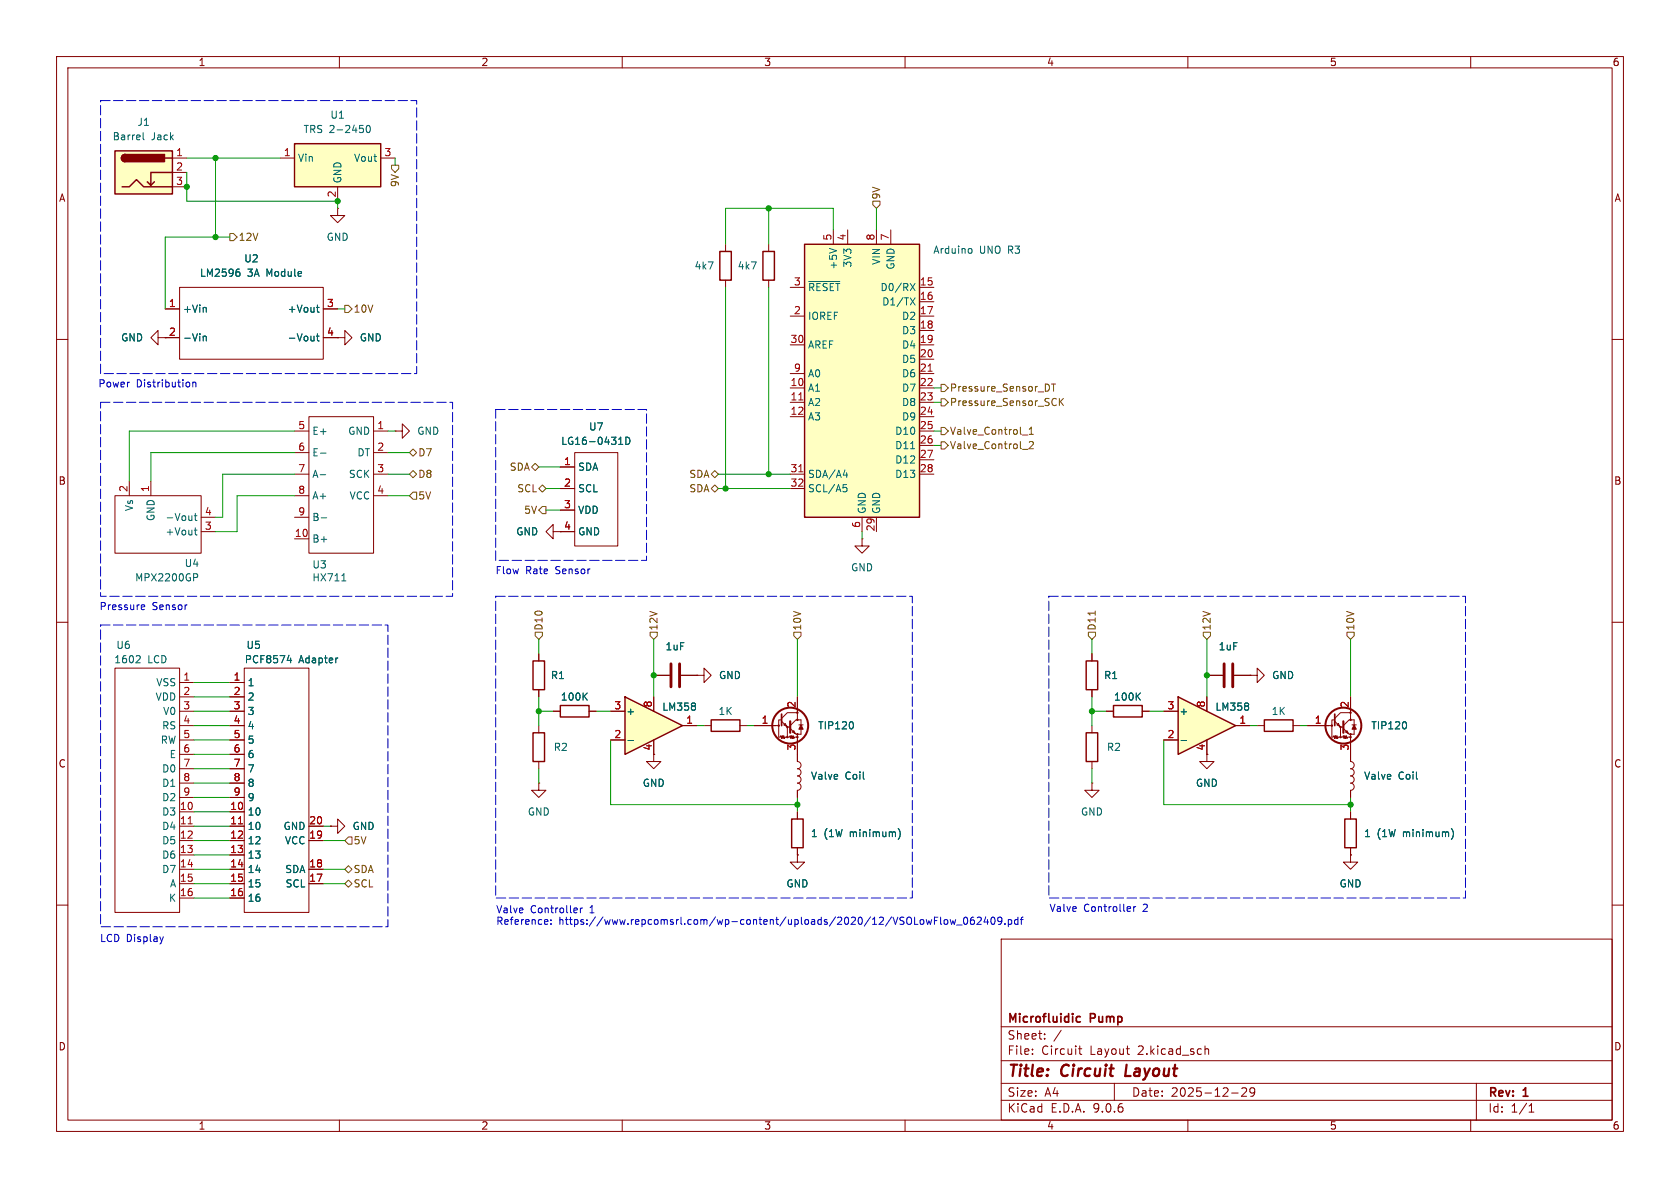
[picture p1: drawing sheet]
<svg xmlns="http://www.w3.org/2000/svg" width="297mm" height="210mm" viewBox="0 0 297 210" stroke-linecap="round" stroke-linejoin="round" font-family="sans-serif">
<g fill="none" stroke="#840000" stroke-width=".18">
<path d="M10 10h277v190h-277zM12 12h273v186h-273zM60 10v2M110 10v2M160 10v2M210 10v2M260 10v2M135.9 43.2v1.3M135.9 49.5v1.3M10 60h2M285 60h2M10 110h2"/>
<path d="M285 110h2M10 160h2M177 166h108v32h-108zM285 160h2M60 198v2M110 198v2M160 198v2M177 194.5h108M177 191.5h108M177 187.5h108M177 181.5h108M182.5 186.3v.1"/>
<path d="M182.5 185.5v.1M184.7 183.6v.1M184.7 182.8v.1M187.6 182.1l-1.3 2M190.7 185.4h.5M190.9 184.9v1.3l.3 .2M197 191.5v3M210 198v2M213 185.5l.2-.1 .4 .1 .1 .9M213 184.9v1.5M217.7 193.2h1.2M219.5 192.4l.6-.1 .2 .1 .1 .3-.9 1.1h.9"/>
<path d="M221.8 192.9l-.3 .3h-.3l-.2-.3 .1-.5 .4-.1 .2 .1a.99 .99 0 0 1-.3 1.4h-.3M260 198v2M261 191.5v6.5M270.3 196.6h.9M270.3 195.5l.4-.4v1.5"/>
</g>
<path d="M199.2 188.2l-.3 2h1" fill="none" stroke="#840000" stroke-width=".4"/>
<path d="M191 179.8l-.4-.1-.3 .1M190.3 180.5l.3 .2 .4-.1" fill="none" stroke="#840000" stroke-width=".3"/>
<path d="M134.9 44.5h2v5h-2z" fill="none" stroke="#840000" stroke-width=".25"/>
<path d="M52.1 25.4h15.2v7.6h-15.2z" fill="#ffffc2"/>
<path d="M52.1 25.4h15.2v7.6h-15.2z" fill="none" stroke="#840000" stroke-width=".25"/>
<path d="M49.5 27.9h2.6M59.7 33v2.6M67.3 27.9h2.5M27.9 59.7v-1.3l-1.2 1.3 1.2 1.3v-1.3h3.8M29.2 54.6h2.5M31.7 50.8h25.4v12.7h-25.4zM57.1 54.6h2.6M57.1 59.7h2.6M115.6 119.4h2.8M120.4 119.4h2.8" fill="none" stroke="#840000" stroke-width=".18"/>
<path d="M64.2 22.8v.5M64.9 22.2h.1a.68 .68 0 0 1 .5 .6 .68 .68 0 0 1-.5 .6 .84 .84 0 0 1-.1-1.2zM35.9 59.5l.2-.1 .3 .1 .1 .8M35.9 59.4v.9M36.3 54.3l.2 .2v.7M42.1 47.6h.2M42.2 48.1l.2 .2v.3l-.2 .2M55.9 59.4h.5M55.9 54.3h.5M56.1 53.9v1.1l.3 .2M56.1 59v1.1l.3 .2" fill="none" stroke="#006464" stroke-width=".18"/>
<path d="M118.6 117.3v4.1M120.1 117.3v4.1" fill="none" stroke="#840000" stroke-width=".51"/>
<path d="M20.3 26.7h10.2v7.6h-10.2z" fill="#ffffc2"/>
<path d="M20.3 26.7h10.2v7.6h-10.2zM21.6 33h1.3l1.2-1.2 1.3 1.2h5.1M22.1 27.3a.64 .64 0 0 0-.6 .6 .64 .64 0 0 0 .6 .7M27.3 32.1l-.6 .7M29.2 27.9h1.3M30.5 30.5h-3.8v2.3l-.7-.7M192 116.8h2.1v5.1h-2.1zM192 129.5h2.1v5.1h-2.1zM196.8 124.7h5.1v2h-5.1zM223.5 127.3h5.1v2h-5.1zM237.7 144.8h2.1v5.1h-2.1z" fill="none" stroke="#840000" stroke-width=".25"/>
<g fill="#840000" stroke="#840000" stroke-width=".25">
<path d="M21.6 27.5l.5-.2v1.3a.63 .63 0 0 1-.6-.4 .63 .63 0 0 1 .1-.7z"/>
<path d="M22.1 27.3h7v1.3h-7z"/>
</g>
<g fill="none" stroke="#840000" stroke-width=".18">
<path d="M30.5 27.9h2.5M30.5 30.5h2.5M30.5 33h2.5M20.3 118.1h11.4v43.2h-11.4zM43.2 118.1h11.4v43.2h-11.4zM193 115.6v1.2M213.4 119.4h2.8M218.2 119.4h2.8M221 119.4h1.2v-1.3l1.3 1.3-1.3 1.3v-1.3M221 119.4h.1M31.7 128.3h2.6M31.7 125.7h2.6"/>
<path d="M31.7 138.4h2.6M31.7 135.9h2.6M31.7 133.4h2.6M31.7 130.8h2.6M31.7 123.2h2.6M31.7 120.7h2.6M40.6 128.3h2.6M40.6 125.7h2.6M40.6 138.4h2.6M40.6 135.9h2.6M40.6 133.4h2.6M40.6 130.8h2.6"/>
<path d="M40.6 123.2h2.6M40.6 120.7h2.6M95.2 138.4v1.3h1.3l-1.3 1.3-1.2-1.3h1.2M95.2 138.4h.1M193 138.4v1.3h1.3l-1.3 1.3-1.2-1.3h1.2M193 138.4h.1M193 121.9v1.3M193 128.3v1.2M193 134.6v1.3M195.6 125.7h1.2M201.9 125.7h1.3M213.4 133.4v1.2h1.2l-1.2 1.3-1.3-1.3h1.3"/>
<path d="M222.2 128.3h1.3M228.6 128.3h1.3M231.1 128.3h4.2M236 127l1-1h1.8v1.3h-.3l-1 1M236 127.3h-.5v3h.2l.1-.3 .2 .6 .1-.6 .1 .6 .1-.6 .2 .6 .1-.3h.4M236 127.5l1 1h.5M236.3 128.1l.3-.2 .3 .5zM237 128.5v1.8h.4l.1-.3 .1 .6 .1-.6 .2 .6 .1-.6 .1 .6 .2-.3h.5M237.5 128.8l1 1h.3v.5M237.9 129.4l.2-.2 .3 .5zM238.8 130.3v4.3a.64 .64 0 0 1 .6 .7 .64 .64 0 0 1-.6 .6 .64 .64 0 0 1 .6 .6 .64 .64 0 0 1-.6 .7M238.8 137.2a.64 .64 0 0 1 .6 .6 .64 .64 0 0 1-.6 .6 .64 .64 0 0 1 .6 .7 .64 .64 0 0 1-.6 .6v1.3"/>
<path d="M238.8 123.2v2.7M238.8 127.3h.6v.8M239 128.1h.8M239.4 128.9v.9h-.6M31.7 156.2h2.6M31.7 153.7h2.6M31.7 148.6h2.6M31.7 146.1h2.6M31.7 158.8h2.6M31.7 151.1h2.6M31.7 143.5h2.6M31.7 141h2.6"/>
<path d="M40.6 156.2h2.6M40.6 153.7h2.6M40.6 148.6h2.6M40.6 146.1h2.6M40.6 158.8h2.6M40.6 151.1h2.6M40.6 143.5h2.6M40.6 141h2.6M54.6 156.2h2.5M54.6 153.7h2.5M54.6 148.6h2.5M54.6 146.1h2.5"/>
<path d="M58.4 146.1h1.3v-1.3l1.3 1.3-1.3 1.2v-1.2M58.4 146.1h.1M238.8 151.1v1.3h1.2l-1.2 1.3-1.3-1.3h1.3M238.8 151.1h.1M238.8 143.5v1.3M238.8 149.9v1.2"/>
<circle cx="235.5" cy="128.3" r=".13"/>
<circle cx="237" cy="128.5" r=".13"/>
<circle cx="237" cy="130.3" r=".13"/>
<circle cx="238.8" cy="130.3" r=".13"/>
<circle cx="238.8" cy="127.3" r=".13"/>
<circle cx="238.8" cy="129.8" r=".13"/>
<circle cx="238.8" cy="126" r=".13"/>
</g>
<path d="M25.3 23.4v1.1l.2 .2M24.6 115.9l.2 .2-.1 .3-.7 .8h.8M50.8 116.7h.8M51.4 116.3v.9M59.6 116.3h.1M201.1 123l.5 .8M201.6 122.5l-.7 .7M248.5 127.7l.2 .4-.2 .6M256.6 146.4a1.46 1.46 0 0 1 0 2" fill="none" stroke="#006464" stroke-width=".18"/>
<path d="M236 126.2v2.1" fill="none" stroke="#840000" stroke-width=".3"/>
<path d="M237.5 127.5v2" fill="none" stroke="#840000" stroke-width=".38"/>
<circle cx="237.5" cy="128.3" r="3.2" fill="none" stroke="#840000" stroke-width=".36"/>
<path d="M239.4 128.1l.4 .8h-.8z" fill="#840000" stroke="#840000" stroke-width=".18"/>
<path d="M216.4 117.3v4.1M217.9 117.3v4.1" fill="none" stroke="#840000" stroke-width=".51"/>
<path d="M33.3 145.6h.7M42.2 145.6h.7" fill="none" stroke="#a90000" stroke-width=".18"/>
<path d="M208.3 123.2l10.1 5.1-10.1 5.1z" fill="#ffffc2"/>
<path d="M127.3 44.5h2v5h-2zM208.3 123.2l10.1 5.1-10.1 5.1zM140 144.8h2v5.1h-2z" fill="none" stroke="#840000" stroke-width=".25"/>
<g fill="none" stroke="#840000" stroke-width=".18">
<path d="M59.7 36.8v1.3h1.3l-1.3 1.3-1.3-1.3h1.3M59.7 36.8h.1M128.3 43.2v1.3M128.3 49.5v1.3M123.2 119.4h1.3v-1.3l1.2 1.3-1.2 1.3v-1.3M123.2 119.4h.1M115.6 133.4v1.2h1.2l-1.2 1.3-1.3-1.3h1.3M133.3 128.3h4.2M138.2 127l1-1h1.8v1.3h-.3l-1 1M138.2 127.3h-.5v3h.2l.1-.3 .2 .6 .1-.6 .1 .6 .2-.6 .1 .6 .1-.3h.4M138.2 127.5l1 1h.5M138.6 128.1l.2-.2 .3 .5z"/>
<path d="M139.2 128.5v1.8h.4l.1-.3 .1 .6 .2-.6 .1 .6 .1-.6 .1 .6 .2-.3h.5M139.7 128.8l1 1h.3v.5M140.1 129.4l.2-.2 .3 .5zM141 130.3v4.3a.64 .64 0 0 1 .6 .7 .64 .64 0 0 1-.6 .6 .64 .64 0 0 1 .6 .6 .64 .64 0 0 1-.6 .7M141 137.2a.64 .64 0 0 1 .6 .6 .64 .64 0 0 1-.6 .6 .64 .64 0 0 1 .6 .7 .64 .64 0 0 1-.6 .6v1.3M141 123.2v2.7M141 127.3h.6v.8M141.2 128.1h.8M141.6 128.9v.9h-.6M205.7 125.7h2.6M205.7 130.8h2.6M213.4 123.2v2.5"/>
<path d="M213.4 130.8v2.6M218.4 128.3h2.6M141 151.1v1.3h1.2l-1.2 1.3-1.3-1.3h1.3M141 151.1h.1M141 143.5v1.3M141 149.9v1.2"/>
<circle cx="137.7" cy="128.3" r=".13"/>
<circle cx="139.2" cy="130.3" r=".13"/>
<circle cx="139.2" cy="128.5" r=".13"/>
<circle cx="141" cy="130.3" r=".13"/>
<circle cx="141" cy="127.3" r=".13"/>
<circle cx="141" cy="129.8" r=".13"/>
<circle cx="141" cy="126" r=".13"/>
</g>
<path d="M150.7 127.7l.2 .4-.2 .6M208.8 130.9h1M220.7 124.4v.3M220.7 124.9v.5M158.8 146.4a1.46 1.46 0 0 1 0 2" fill="none" stroke="#006464" stroke-width=".18"/>
<path d="M138.2 126.2v2.1" fill="none" stroke="#840000" stroke-width=".3"/>
<path d="M139.7 127.5v2" fill="none" stroke="#840000" stroke-width=".38"/>
<circle cx="139.7" cy="128.3" r="3.2" fill="none" stroke="#840000" stroke-width=".36"/>
<path d="M141.6 128.1l.4 .8h-.8z" fill="#840000" stroke="#840000" stroke-width=".18"/>
<path d="M142.2 43.2h20.4v48.2h-20.4z" fill="#ffffc2"/>
<path d="M142.2 43.2h20.4v48.2h-20.4zM94.2 116.8h2.1v5.1h-2.1z" fill="none" stroke="#840000" stroke-width=".25"/>
<g fill="none" stroke="#840000" stroke-width=".18">
<path d="M139.7 50.8h2.5M139.7 55.9h2.5M147.3 40.6v2.6M149.9 40.6v2.6M154.9 40.6v2.6M157.5 40.6v2.6M162.6 50.8h2.5M162.6 53.3h2.5M162.6 55.9h2.5M162.6 58.4h2.5M139.7 61h2.5M139.7 66h2.5"/>
<path d="M139.7 68.6h2.5M139.7 71.1h2.5M139.7 73.7h2.5M162.6 61h2.5M162.6 63.5h2.5M162.6 66h2.5M162.6 68.6h2.5M162.6 71.1h2.5M162.6 73.7h2.5M162.6 76.2h2.5M162.6 78.7h2.5M97.8 94v-1.3l-1.3 1.3 1.3 1.3v-1.3h1.3"/>
<path d="M139.7 83.8h2.5M139.7 86.4h2.5M152.4 91.4v2.6M154.9 91.4v2.6M162.6 81.3h2.5M162.6 83.8h2.5M95.2 115.6v1.2M95.2 121.9v1.3"/>
</g>
<path d="M143 49.8h5.5M146.6 43.9l1.3 .4M160.9 50.1l.9 1.3M160.9 52.6l.9 1.3M161.8 50.1l-.9 1.3M161.8 52.6l-.9 1.3M171.4 43.9l.3 .1 .1 .2v.5l-.4 .1M161 79.3h.7M149.1 85.7h.6M149.1 84h.8M149.2 86.2h.3l.2 .2v.4l-.5 .1M149.7 83.6v.8" fill="none" stroke="#006464" stroke-width=".18"/>
<path d="M141.2 70.7h.7M164.1 65.6h.7M141.2 83.4h.7" fill="none" stroke="#a90000" stroke-width=".18"/>
<path d="M110.5 123.2l10.1 5.1-10.1 5.1z" fill="#ffffc2"/>
<path d="M94.2 129.5h2.1v5.1h-2.1zM99.1 124.7h5v2h-5zM110.5 123.2l10.1 5.1-10.1 5.1zM125.7 127.3h5.1v2h-5.1z" fill="none" stroke="#840000" stroke-width=".25"/>
<g fill="none" stroke="#840000" stroke-width=".18">
<path d="M29.2 54.6h2.5M29.2 59.7h2.5M57.1 54.6h2.6M57.1 59.7h2.6M59.7 59.7h1.3v-1.3l1.2 1.3-1.2 1.3v-1.3M59.7 59.7h.1M52.1 76.2h2.5M54.6 73.7h11.4v24.1h-11.4zM66 76.2h2.6M69.8 76.2h1.3v-1.3l1.3 1.3-1.3 1.3v-1.3M69.8 76.2h.1M20.3 87.6h15.3v10.2h-15.3z"/>
<path d="M22.9 85.1v2.5M26.7 85.1v2.5M35.6 94h2.5M35.6 91.4h2.5M52.1 80h2.5M52.1 83.8h2.5M52.1 87.6h2.5M52.1 91.4h2.5M52.1 95.3h2.5M66 80h2.6M66 83.8h2.6M66 87.6h2.6"/>
<path d="M99.1 82.6h2.5M99.1 86.4h2.5M99.1 90.2h2.5M99.1 94h2.5M101.6 80h7.6v16.5h-7.6zM152.4 95.3v1.2h1.3l-1.3 1.3-1.3-1.3h1.3M152.4 95.3h.1M95.2 115.6v1.2M115.6 119.4h2.8M120.4 119.4h2.8M123.2 119.4h.1M193 115.6v1.2"/>
<path d="M213.4 119.4h2.8M218.2 119.4h2.8M221 119.4h.1M40.6 125.7h2.6M40.6 130.8h2.6M40.6 128.3h2.6M40.6 138.4h2.6M40.6 135.9h2.6M40.6 133.4h2.6M40.6 123.2h2.6M40.6 120.7h2.6M95.2 121.9v1.3"/>
<path d="M95.2 128.3v1.2M95.2 134.6v1.3M97.8 125.7h1.3M104.1 125.7h1.3M107.9 125.7h2.6M107.9 130.8h2.6M115.6 123.2v2.5M115.6 130.8v2.6M120.6 128.3h2.6M124.5 128.3h1.2M130.8 128.3h1.3M133.3 128.3h3.9"/>
<path d="M141 123.2v2.7M141 130.8v3.8M141 139.7v1.3M193 121.9v1.3M195.6 125.7h1.2M201.9 125.7h1.3M205.7 125.7h2.6M205.7 130.8h2.6M213.4 123.2v2.5M213.4 130.8v2.6M218.4 128.3h2.6M231.1 128.3h3.8"/>
<path d="M238.8 123.2v2.7M238.8 130.8v3.8M238.8 139.7v1.3M40.6 156.2h2.6M40.6 153.7h2.6M40.6 148.6h2.6M40.6 146.1h2.6M40.6 158.8h2.6M40.6 151.1h2.6M40.6 143.5h2.6M40.6 141h2.6M54.6 156.2h2.5"/>
<path d="M54.6 153.7h2.5M54.6 148.6h2.5M54.6 146.1h2.5M58.4 146.1h.1M141 151.1h.1M141 143.5v1.3M141 149.9v1.2M238.8 151.1h.1M238.8 143.5v1.3M238.8 149.9v1.2"/>
</g>
<g fill="none" stroke="#006464" stroke-width=".18">
<path d="M35.9 59.5l.2-.1 .3 .1 .1 .8M35.9 59.4v.9M36.3 54.3l.2 .2v.7M42.1 47.6h.2M42.2 48.1l.2 .2v.3l-.2 .2M55.9 59.4h.5M55.9 54.3h.5M56.1 53.9v1.1l.3 .2M56.1 59v1.1l.3 .2M109.4 78.6h.7M110.6 77.3a.64 .64 0 0 1 .8 .6 .64 .64 0 0 1-.8 .7zM34.3 91.2h.5"/>
<path d="M34.3 93.7h.5M34.5 90.7v1.1l.3 .2M34.5 93.3v1.1l.3 .2M56.6 83.9h1M56.7 80.1h.9M56.8 91.5h1M34.2 101.4h.5l.3 .3-.2 .3-.6 .1M50.8 116.7h.8M51.4 116.3v.9M59.6 116.3h.1M60.4 102.7h.8M103.3 123l.5 .8"/>
<path d="M103.8 122.5l-.7 .7M111 130.9h1M122.9 124.4v.3M122.9 124.9v.5M150.7 127.7l.2 .4-.2 .6M201.1 123l.5 .8M201.6 122.5l-.7 .7M208.8 130.9h1M220.7 124.4v.3M220.7 124.9v.5M248.5 127.7l.2 .4-.2 .6M158.8 146.4a1.46 1.46 0 0 1 0 2"/>
<path d="M256.6 146.4a1.46 1.46 0 0 1 0 2"/>
</g>
<g fill="none" stroke="#725600" stroke-width=".18">
<path d="M69.2 29.2h1.3v.6l-.7 .7-.6-.7zM154.3 35.6h1.3v.6l-.7 .6-.6-.6zM40.6 41.3h.7l.6 .6-.6 .6h-.7zM61 54h.6l.6 .6-.6 .6h-.6zM166.4 67.9h.6l.6 .7-.6 .6h-.6zM166.4 70.5h.6l.6 .6-.6 .7h-.6zM166.4 78.1h.6l.6 .6-.6 .7h-.6zM166.4 75.6h.6l.6 .6-.6 .6h-.6zM180.8 79.4h.9M180.8 76.9h.9M182 78.2l.4-.2 .3 .4-.8 .9h.8M182 76.8h.7"/>
<path d="M182 75.9l.3-.4v1.3M185.4 68.1l.1 .3-.1 .6M185.9 67.9h.7M186.3 67.9v1.3M186.7 70.5v.1M186.7 71.6h.1M187.3 70.4v1.3M187.5 71l.5 .7M188 70.4l-.7 .8M72.4 80l.6-.6 .7 .6-.7 .6zM72.4 83.8l.6-.6 .7 .6-.7 .7zM73 87h.7v1.3h-.7l-.6-.7z"/>
<path d="M94 82.6l.6-.7 .6 .7-.6 .6zM95.2 86.4l.7-.7 .6 .7-.6 .6zM95.9 89.5h.6v1.3h-.6l-.7-.6zM125.7 86.4l.7-.7 .6 .7-.6 .6zM125.7 83.8l.7-.6 .6 .6-.6 .7zM94.6 111.8h1.3v.6l-.7 .6-.6-.6zM114.9 111.8h1.3v.6l-.6 .6-.7-.6zM140.3 111.8h1.3v.6l-.6 .6-.7-.6zM192.4 111.8h1.3v.6l-.7 .6-.6-.6zM193.6 108v.7M212.7 111.8h1.3v.6l-.6 .6-.7-.6zM238.1 111.8h1.3v.6l-.6 .6-.7-.6z"/>
<path d="M61 156.2l.6-.6 .6 .6-.6 .6zM61.6 148h.6v1.2h-.6l-.6-.6zM61.6 153l.6 .7-.6 .6-.6-.6z"/>
</g>
<g fill="none" stroke="#009600" stroke-width=".18">
<path d="M33 27.9h16.5M33 30.5v5.1h26.7v1.2M38.1 27.9v14M69.8 27.9v1.3M135.9 36.8v6.4M154.9 36.8v3.8M40.6 41.9h-11.4v12.7M59.7 54.6h1.3M128.3 50.8v35.6M135.9 50.8v33M147.3 40.6v-3.8h-19v6.4M52.1 76.2h-29.2v8.9"/>
<path d="M68.6 76.2h1.2M165.1 78.7h1.3M165.1 76.2h1.3M165.1 71.1h1.3M165.1 68.6h1.3M52.1 83.8h-12.7v7.6h-1.3M52.1 80h-25.4v5.1M52.1 87.6h-10.2v6.4h-3.8M68.6 83.8h3.8M68.6 80h3.8M68.6 87.6h3.8M95.2 82.6h3.9"/>
<path d="M96.5 86.4h2.6M96.5 90.2h2.6M127 86.4h12.7M127 83.8h12.7M152.4 94v1.3M95.2 113v2.6M115.6 113v10.2M141 113v10.2M193 113v2.6M213.4 113v10.2M238.8 113v10.2M34.3 128.3h6.3"/>
<path d="M34.3 125.7h6.3M34.3 120.7h6.3M34.3 123.2h6.3M34.3 135.9h6.3M34.3 130.8h6.3M34.3 138.4h6.3M34.3 133.4h6.3M95.2 125.7h2.6M95.2 123.2v5.1M95.2 135.9v2.5M105.4 125.7h2.5M107.9 130.8v11.4h33.1"/>
<path d="M123.2 128.3h1.3M132.1 128.3h1.2M193 125.7h2.6M193 123.2v5.1M193 135.9v2.5M203.2 125.7h2.5M205.7 130.8v11.4h33.1M221 128.3h1.2M229.9 128.3h1.2M34.3 158.8h6.3M34.3 153.7h6.3M34.3 151.1h6.3"/>
<path d="M34.3 156.2h6.3M34.3 148.6h6.3M34.3 146.1h6.3M34.3 141h6.3M34.3 143.5h6.3M57.1 153.7h3.9M57.1 156.2h3.9M57.1 148.6h3.9M57.1 146.1h1.3M141 141v2.5M238.8 141v2.5"/>
</g>
<g fill="none" stroke="#0000c2" stroke-width=".18">
<path d="M33.4 67.6l.1 .2-.1 .5M34.1 67.7l.2-.1h.3v.8M34.1 67.6v.8M25 107.7h.5M25 107l.4-.1 .2 .3-.6 .1M28.9 165.6l-.3 .8M96.7 162.6l.2 .3-.6 .1M96.8 163.3l-.1 .1M97.4 163.3v.1M97.4 162.6v.1M102 160.6l.1 .2-.6 .1M102.6 160.5v.9"/>
<path d="M103 160.5l-.4 .3M164.7 162.6l-.2 .8-.3-.6M165.2 162.7h.4M165.8 162.1h-.6v1.3M166.3 162.1v1.1l.2 .2M167 162.7l.1-.1 .4 .1 .1 .5-.2 .1-.3 .1-.1-.1zM168 162.6l.2 .8 .3-.6 .2 .6 .2-.8M169.1 163.5h1M170.5 162.3l.1-.2a.68 .68 0 0 1 .5 .7 .68 .68 0 0 1-.5 .6l-.1-.1-.2-.4zM172.2 162.1l-.4 .1a.86 .86 0 0 0 0 1.2l.4-.1 .1-.4-.3-.3-.3 .1-.2 .2M172.8 162.3l.4-.2 .3 .4-.8 .9h.8M174.3 162.1l-.3 .9h.8"/>
<path d="M174.6 162.6v.8M175.3 162.3l.2-.2a.68 .68 0 0 1 .4 .7 .68 .68 0 0 1-.4 .6l-.2-.1-.1-.4zM177.1 162.7l-.2 .2h-.3l-.2-.2 .1-.5 .4-.1 .2 .2a.84 .84 0 0 1-.3 1.1h-.3M177.7 163.3v.1M178.3 162.6h.3l.3 .2-.2 .5h-.4M178.3 162.6v1.2M180 162.6h-.4l-.2 .2 .1 .5h.5M180 162.1v1.3M180.4 162.6h.5M180.9 162.1l-.3 .2v1.1M199.8 160.3l.1 .3-.6 .1M200.4 160.3v.8"/>
<path d="M200.8 160.3l-.4 .2"/>
</g>
<path d="M17.8 17.8h55.9v48.2h-55.9zM17.8 71.1h62.2v34.3h-62.2zM87.6 72.4h26.7v26.7h-26.7zM17.8 110.5h50.8v53.3h-50.8zM87.6 105.4h73.7v53.4h-73.7zM185.4 105.4h73.7v53.4h-73.7z" fill="none" stroke="#0000c2" stroke-width=".18" stroke-dasharray="1.7 .6"/>
<path d="M42.2 145.6h.7" fill="none" stroke="#a90000" stroke-width=".18"/>
<g fill="#009600" stroke="#009600" stroke-width=".18">
<circle cx="95.2" cy="125.7" r=".46"/>
<circle cx="38.1" cy="41.9" r=".46"/>
<circle cx="135.9" cy="83.8" r=".46"/>
<circle cx="128.3" cy="86.4" r=".46"/>
<circle cx="135.9" cy="36.8" r=".46"/>
<circle cx="193" cy="125.7" r=".46"/>
<circle cx="115.6" cy="119.4" r=".46"/>
<circle cx="141" cy="142.2" r=".46"/>
<circle cx="213.4" cy="119.4" r=".46"/>
<circle cx="238.8" cy="142.2" r=".46"/>
<circle cx="38.1" cy="27.9" r=".46"/>
<circle cx="33" cy="33" r=".46"/>
<circle cx="59.7" cy="35.6" r=".46"/>
</g>
<g font-size="2.8" fill="#840000">
<text x="178" y="190.9">Title:</text>
<text x="187.7" y="190.9">Circuit</text>
<text x="199.8" y="190.9">Layout</text>
</g>
<g font-size="2.1" fill="#840000">
<text x="178" y="184">Sheet:</text>
<text x="178" y="181.2">Microfluidic</text>
<text x="192.8" y="181.2">Pump</text>
<text x="178" y="186.7">File:</text>
<text x="184.1" y="186.7">Circuit</text>
<text x="192.7" y="186.7">Layout</text>
<text x="201.3" y="186.7">2.kicad_sch</text>
<text x="178" y="196.9">KiCad</text>
<text x="178" y="194.1">Size:</text>
<text x="184.7" y="194.1">A4</text>
<text x="185.7" y="196.9">E.D.A.</text>
<text x="193.3" y="196.9">9.0.6</text>
<text x="200" y="194.1">Date:</text>
<text x="207" y="194.1">2025-12-29</text>
<text x="263" y="194.3">Rev:</text>
<text x="263" y="196.9">Id:</text>
<text x="267.1" y="196.9">1/1</text>
<text x="269.4" y="194.3">1</text>
</g>
<g font-size="1.8" fill="#840000">
<text x="35" y="11.9">1</text>
<text x="85" y="11.9">2</text>
<text x="135" y="11.9">3</text>
<text x="185" y="11.9">4</text>
<text x="235" y="11.9">5</text>
<text x="285" y="11.9">6</text>
<text x="10.3" y="35.9">A</text>
<text x="285.3" y="35.9">A</text>
<text x="10.3" y="85.9">B</text>
<text x="285.3" y="85.9">B</text>
<text x="10.3" y="135.9">C</text>
<text x="115.3" y="132.8" transform="rotate(-90 115.3 132.8)">4</text>
<text x="213.1" y="132.8" transform="rotate(-90 213.1 132.8)">4</text>
<text x="285.3" y="135.9">C</text>
<text x="10.3" y="185.9">D</text>
<text x="285.3" y="185.9">D</text>
<text x="35" y="199.9">1</text>
<text x="85" y="199.9">2</text>
<text x="135" y="199.9">3</text>
<text x="185" y="199.9">4</text>
<text x="235" y="199.9">5</text>
<text x="285" y="199.9">6</text>
</g>
<g font-size="1.8" fill="#006464">
<text x="24.2" y="22.5">J1</text>
<text x="53.6" y="23.7">TRS 2-2450</text>
<text x="58.3" y="21.2">U1</text>
<text x="19.8" y="25">Barrel</text>
<text x="26.7" y="25">Jack</text>
<text x="52.6" y="28.8">Vin</text>
<text x="62.5" y="28.8">Vout</text>
<text x="60.6" y="32.5" transform="rotate(-90 60.6 32.5)">GND</text>
<text x="43.1" y="46.6">U2</text>
<text x="57.7" y="42.8">GND</text>
<text x="122.7" y="47.9">4k7</text>
<text x="130.3" y="47.9">4k7</text>
<text x="148.2" y="47.8" transform="rotate(-90 148.2 47.8)">+5V</text>
<text x="150.7" y="47.4" transform="rotate(-90 150.7 47.4)">3V3</text>
<text x="155.8" y="46.9" transform="rotate(-90 155.8 46.9)">VIN</text>
<text x="158.3" y="47.8" transform="rotate(-90 158.3 47.8)">GND</text>
<text x="164.9" y="45.1">Arduino</text>
<text x="173.1" y="45.1">UNO R3</text>
<text x="35.2" y="49.1">LM2596</text>
<text x="43.7" y="49.1">3A</text>
<text x="47.2" y="49.1">Module</text>
<text x="142.7" y="51.7">~{RESET}</text>
<text x="155.6" y="51.7">D0/RX</text>
<text x="32.3" y="55.5">+Vin</text>
<text x="50.8" y="55.5">+Vout</text>
<text x="142.7" y="56.7">IOREF</text>
<text x="155.9" y="54.2">D1/TX</text>
<text x="159.4" y="56.7">D2</text>
<text x="159.4" y="59.3">D3</text>
<text x="21.3" y="60.6">GND</text>
<text x="32.3" y="60.6">-Vin</text>
<text x="50.8" y="60.6">-Vout</text>
<text x="63.5" y="60.6">GND</text>
<text x="142.7" y="61.8">AREF</text>
<text x="159.4" y="61.8">D4</text>
<text x="159.4" y="64.4">D5</text>
<text x="142.7" y="66.9">A0</text>
<text x="142.7" y="69.4">A1</text>
<text x="142.7" y="72">A2</text>
<text x="159.4" y="66.9">D6</text>
<text x="159.4" y="69.4">D7</text>
<text x="159.4" y="72">D8</text>
<text x="55.1" y="77.1">E+</text>
<text x="61.5" y="77.1">GND</text>
<text x="73.7" y="77.1">GND</text>
<text x="104" y="76.3">U7</text>
<text x="142.7" y="74.5">A3</text>
<text x="158.2" y="77.1">D10</text>
<text x="159.4" y="74.5">D9</text>
<text x="55.1" y="80.9">E-</text>
<text x="63.1" y="80.9">DT</text>
<text x="99.1" y="78.8">LG16-0431D</text>
<text x="102.1" y="83.4">SDA</text>
<text x="158.2" y="79.6">D11</text>
<text x="158.2" y="82.1">D12</text>
<text x="55.1" y="84.7">A-</text>
<text x="55.1" y="88.5">A+</text>
<text x="61.6" y="84.7">SCK</text>
<text x="61.7" y="88.5">VCC</text>
<text x="102.1" y="87.2">SCL</text>
<text x="142.7" y="84.7">SDA/A4</text>
<text x="142.7" y="87.2">SCL/A5</text>
<text x="158.2" y="84.7">D13</text>
<text x="23.7" y="90.5" transform="rotate(-90 23.7 90.5)">Vs</text>
<text x="27.5" y="92.2" transform="rotate(-90 27.5 92.2)">GND</text>
<text x="29.2" y="92.3">-Vout</text>
<text x="29.2" y="94.8">+Vout</text>
<text x="55.1" y="92.3">B-</text>
<text x="91.2" y="94.8">GND</text>
<text x="102.1" y="91">VDD</text>
<text x="102.1" y="94.8">GND</text>
<text x="153.3" y="90.9" transform="rotate(-90 153.3 90.9)">GND</text>
<text x="155.8" y="90.9" transform="rotate(-90 155.8 90.9)">GND</text>
<text x="32.6" y="100.4">U4</text>
<text x="55.1" y="96.1">B+</text>
<text x="55.1" y="100.7">U3</text>
<text x="150.4" y="101.2">GND</text>
<text x="23.8" y="103">MPX2200GP</text>
<text x="55.1" y="103">HX711</text>
<text x="20.1" y="117.4">1602</text>
<text x="20.5" y="114.9">U6</text>
<text x="26.1" y="117.4">LCD</text>
<text x="43.2" y="117.4">PCF8574</text>
<text x="43.5" y="114.9">U5</text>
<text x="52.8" y="117.4">Adapter</text>
<text x="117.6" y="115.2">1uF</text>
<text x="215.3" y="115.2">1uF</text>
<text x="27.4" y="124.1">VDD</text>
<text x="27.5" y="121.5">VSS</text>
<text x="43.7" y="124.1">2</text>
<text x="43.7" y="121.5">1</text>
<text x="97.3" y="120.2">R1</text>
<text x="99" y="124.1">100K</text>
<text x="117" y="125.8">LM358</text>
<text x="127" y="120.2">GND</text>
<text x="195.1" y="120.2">R1</text>
<text x="196.8" y="124.1">100K</text>
<text x="214.8" y="125.8">LM358</text>
<text x="224.8" y="120.2">GND</text>
<text x="28.3" y="131.7">RW</text>
<text x="28.6" y="129.1">RS</text>
<text x="28.7" y="126.6">V0</text>
<text x="43.7" y="131.7">5</text>
<text x="43.7" y="129.1">4</text>
<text x="43.7" y="126.6">3</text>
<text x="110.6" y="126.6">+</text>
<text x="126.9" y="126.6">1K</text>
<text x="144.5" y="129.1">TIP120</text>
<text x="208.4" y="126.6">+</text>
<text x="224.7" y="126.6">1K</text>
<text x="242.3" y="129.1">TIP120</text>
<text x="28.6" y="136.8">D0</text>
<text x="29.9" y="134.2">E</text>
<text x="43.7" y="136.8">7</text>
<text x="43.7" y="134.2">6</text>
<text x="97.8" y="132.9">R2</text>
<text x="195.6" y="132.9">R2</text>
<text x="28.6" y="139.3">D1</text>
<text x="28.6" y="141.8">D2</text>
<text x="43.7" y="141.8">9</text>
<text x="43.7" y="139.3">8</text>
<text x="113.5" y="139.3">GND</text>
<text x="143.3" y="138">Valve</text>
<text x="149.4" y="138">Coil</text>
<text x="211.3" y="139.3">GND</text>
<text x="241.1" y="138">Valve</text>
<text x="247.2" y="138">Coil</text>
<text x="28.6" y="144.4">D3</text>
<text x="28.6" y="146.9">D4</text>
<text x="28.6" y="149.5">D5</text>
<text x="43.7" y="149.5">12</text>
<text x="43.7" y="146.9">10</text>
<text x="43.7" y="144.4">10</text>
<text x="50" y="146.9">GND</text>
<text x="50.3" y="149.5">VCC</text>
<text x="62.2" y="146.9">GND</text>
<text x="93.2" y="144.4">GND</text>
<text x="143.3" y="148.2">1</text>
<text x="145.6" y="148.2">(1W</text>
<text x="150.3" y="148.2">minimum)</text>
<text x="191" y="144.4">GND</text>
<text x="241.1" y="148.2">1</text>
<text x="243.4" y="148.2">(1W</text>
<text x="248.1" y="148.2">minimum)</text>
<text x="28.6" y="152">D6</text>
<text x="28.6" y="154.5">D7</text>
<text x="43.7" y="154.5">14</text>
<text x="43.7" y="152">13</text>
<text x="50.3" y="154.5">SDA</text>
<text x="29.8" y="159.6">K</text>
<text x="30" y="157.1">A</text>
<text x="43.7" y="159.6">16</text>
<text x="43.7" y="157.1">15</text>
<text x="50.4" y="157.1">SCL</text>
<text x="138.9" y="157.1">GND</text>
<text x="236.7" y="157.1">GND</text>
</g>
<g font-size="1.8" fill="#a90000">
<text x="31" y="27.7">1</text>
<text x="50.1" y="27.7">1</text>
<text x="67.9" y="27.7">3</text>
<text x="31" y="30.2">2</text>
<text x="31" y="32.8">3</text>
<text x="59.4" y="35" transform="rotate(-90 59.4 35)">2</text>
<text x="147.1" y="42.6" transform="rotate(-90 147.1 42.6)">5</text>
<text x="149.6" y="42.6" transform="rotate(-90 149.6 42.6)">4</text>
<text x="154.7" y="42.6" transform="rotate(-90 154.7 42.6)">8</text>
<text x="157.2" y="42.6" transform="rotate(-90 157.2 42.6)">7</text>
<text x="140.3" y="50.5">3</text>
<text x="162.5" y="50.5">15</text>
<text x="162.5" y="53.1">16</text>
<text x="29.8" y="54.4">1</text>
<text x="29.8" y="59.4">2</text>
<text x="57.7" y="54.4">3</text>
<text x="57.7" y="59.4">4</text>
<text x="140.3" y="55.6">2</text>
<text x="162.5" y="55.6">17</text>
<text x="162.5" y="58.2">18</text>
<text x="139.7" y="60.7">30</text>
<text x="140.3" y="65.8">9</text>
<text x="162.5" y="60.7">19</text>
<text x="162.5" y="63.2">20</text>
<text x="162.5" y="65.8">21</text>
<text x="139.7" y="68.3">10</text>
<text x="139.7" y="70.9">11</text>
<text x="162.5" y="68.3">22</text>
<text x="162.5" y="70.9">23</text>
<text x="52.6" y="75.9">5</text>
<text x="66.6" y="75.9">1</text>
<text x="139.7" y="73.4">12</text>
<text x="162.5" y="73.4">24</text>
<text x="162.5" y="75.9">25</text>
<text x="52.6" y="79.8">6</text>
<text x="52.6" y="83.6">7</text>
<text x="66.6" y="79.8">2</text>
<text x="66.6" y="83.6">3</text>
<text x="99.6" y="82.3">1</text>
<text x="139.7" y="83.6">31</text>
<text x="162.5" y="78.5">26</text>
<text x="162.5" y="81">27</text>
<text x="162.5" y="83.6">28</text>
<text x="22.6" y="87.1" transform="rotate(-90 22.6 87.1)">2</text>
<text x="26.4" y="87.1" transform="rotate(-90 26.4 87.1)">1</text>
<text x="52.6" y="87.4">8</text>
<text x="66.6" y="87.4">4</text>
<text x="99.6" y="86.1">2</text>
<text x="99.6" y="89.9">3</text>
<text x="139.7" y="86.1">32</text>
<text x="36.1" y="91.2">4</text>
<text x="36.1" y="93.7">3</text>
<text x="52" y="95">10</text>
<text x="52.6" y="91.2">9</text>
<text x="99.6" y="93.7">4</text>
<text x="152.1" y="93.4" transform="rotate(-90 152.1 93.4)">6</text>
<text x="154.7" y="94" transform="rotate(-90 154.7 94)">29</text>
<text x="32.3" y="120.4">1</text>
<text x="32.3" y="122.9">2</text>
<text x="32.3" y="125.5">3</text>
<text x="41.2" y="125.5">3</text>
<text x="41.2" y="122.9">2</text>
<text x="41.2" y="120.4">1</text>
<text x="108.5" y="125.5">3</text>
<text x="115.3" y="125.2" transform="rotate(-90 115.3 125.2)">8</text>
<text x="140.7" y="125.2" transform="rotate(-90 140.7 125.2)">2</text>
<text x="206.3" y="125.5">3</text>
<text x="213.1" y="125.2" transform="rotate(-90 213.1 125.2)">8</text>
<text x="238.5" y="125.2" transform="rotate(-90 238.5 125.2)">2</text>
<text x="32.3" y="128">4</text>
<text x="32.3" y="130.6">5</text>
<text x="41.2" y="130.6">5</text>
<text x="41.2" y="128">4</text>
<text x="108.5" y="130.6">2</text>
<text x="121.2" y="128">1</text>
<text x="134.5" y="128">1</text>
<text x="206.3" y="130.6">2</text>
<text x="219" y="128">1</text>
<text x="232.3" y="128">1</text>
<text x="32.3" y="133.1">6</text>
<text x="32.3" y="135.6">7</text>
<text x="41.2" y="135.6">7</text>
<text x="41.2" y="133.1">6</text>
<text x="140.7" y="132.8" transform="rotate(-90 140.7 132.8)">3</text>
<text x="238.5" y="132.8" transform="rotate(-90 238.5 132.8)">3</text>
<text x="31.7" y="143.3">10</text>
<text x="32.3" y="138.2">8</text>
<text x="32.3" y="140.7">9</text>
<text x="40.6" y="143.3">10</text>
<text x="41.2" y="140.7">9</text>
<text x="41.2" y="138.2">8</text>
<text x="31.7" y="145.8">11</text>
<text x="31.7" y="148.3">12</text>
<text x="40.6" y="148.3">12</text>
<text x="40.6" y="145.8">11</text>
<text x="54.6" y="148.3">19</text>
<text x="54.6" y="145.8">20</text>
<text x="31.7" y="150.9">13</text>
<text x="31.7" y="153.4">14</text>
<text x="31.7" y="156">15</text>
<text x="40.6" y="156">15</text>
<text x="40.6" y="153.4">14</text>
<text x="40.6" y="150.9">13</text>
<text x="54.6" y="156">17</text>
<text x="54.6" y="153.4">18</text>
<text x="31.7" y="158.5">16</text>
<text x="40.6" y="158.5">16</text>
</g>
<g font-size="1.8" fill="#725600">
<text x="70.7" y="33.2" transform="rotate(-90 70.7 33.2)">9V</text>
<text x="155.8" y="35.4" transform="rotate(-90 155.8 35.4)">9V</text>
<text x="42.1" y="42.8">12V</text>
<text x="62.4" y="55.5">10V</text>
<text x="167.8" y="69.4">Pressure_Sensor_DT</text>
<text x="167.8" y="72">Pressure_Sensor_SCK</text>
<text x="167.8" y="77.1">Valve_Control_1</text>
<text x="73.9" y="80.9">D7</text>
<text x="90" y="83.4">SDA</text>
<text x="167.8" y="79.6">Valve_Control_2</text>
<text x="73.9" y="84.7">D8</text>
<text x="73.9" y="88.5">5V</text>
<text x="91.3" y="87.2">SCL</text>
<text x="121.8" y="87.2">SDA</text>
<text x="121.8" y="84.7">SDA</text>
<text x="92.6" y="91">5V</text>
<text x="96.1" y="111.6" transform="rotate(-90 96.1 111.6)">D10</text>
<text x="116.4" y="111.6" transform="rotate(-90 116.4 111.6)">12V</text>
<text x="141.8" y="111.6" transform="rotate(-90 141.8 111.6)">10V</text>
<text x="193.9" y="111.6" transform="rotate(-90 193.9 111.6)">D11</text>
<text x="214.2" y="111.6" transform="rotate(-90 214.2 111.6)">12V</text>
<text x="239.6" y="111.6" transform="rotate(-90 239.6 111.6)">10V</text>
<text x="62.4" y="149.5">5V</text>
<text x="62.4" y="154.5">SDA</text>
<text x="62.4" y="157.1">SCL</text>
</g>
<g font-size="1.8" fill="#0000c2">
<text x="17.3" y="68.7">Power</text>
<text x="24.1" y="68.7">Distribution</text>
<text x="87.5" y="101.7">Flow</text>
<text x="92.9" y="101.7">Rate</text>
<text x="98.3" y="101.7">Sensor</text>
<text x="17.5" y="108.1">Pressure</text>
<text x="26.9" y="108.1">Sensor</text>
<text x="87.6" y="161.6">Valve</text>
<text x="93.8" y="161.6">Controller</text>
<text x="104.4" y="161.6">1</text>
<text x="185.4" y="161.4">Valve</text>
<text x="191.6" y="161.4">Controller</text>
<text x="202.2" y="161.4">2</text>
<text x="17.6" y="166.7">LCD Display</text>
<text x="87.6" y="163.7">Reference:</text>
<text x="98.8" y="163.7">https://www.repcomsrl.com/wp-content/uploads/2020/12/VSOLowFlow_062409.pdf</text>
</g>
</svg>
